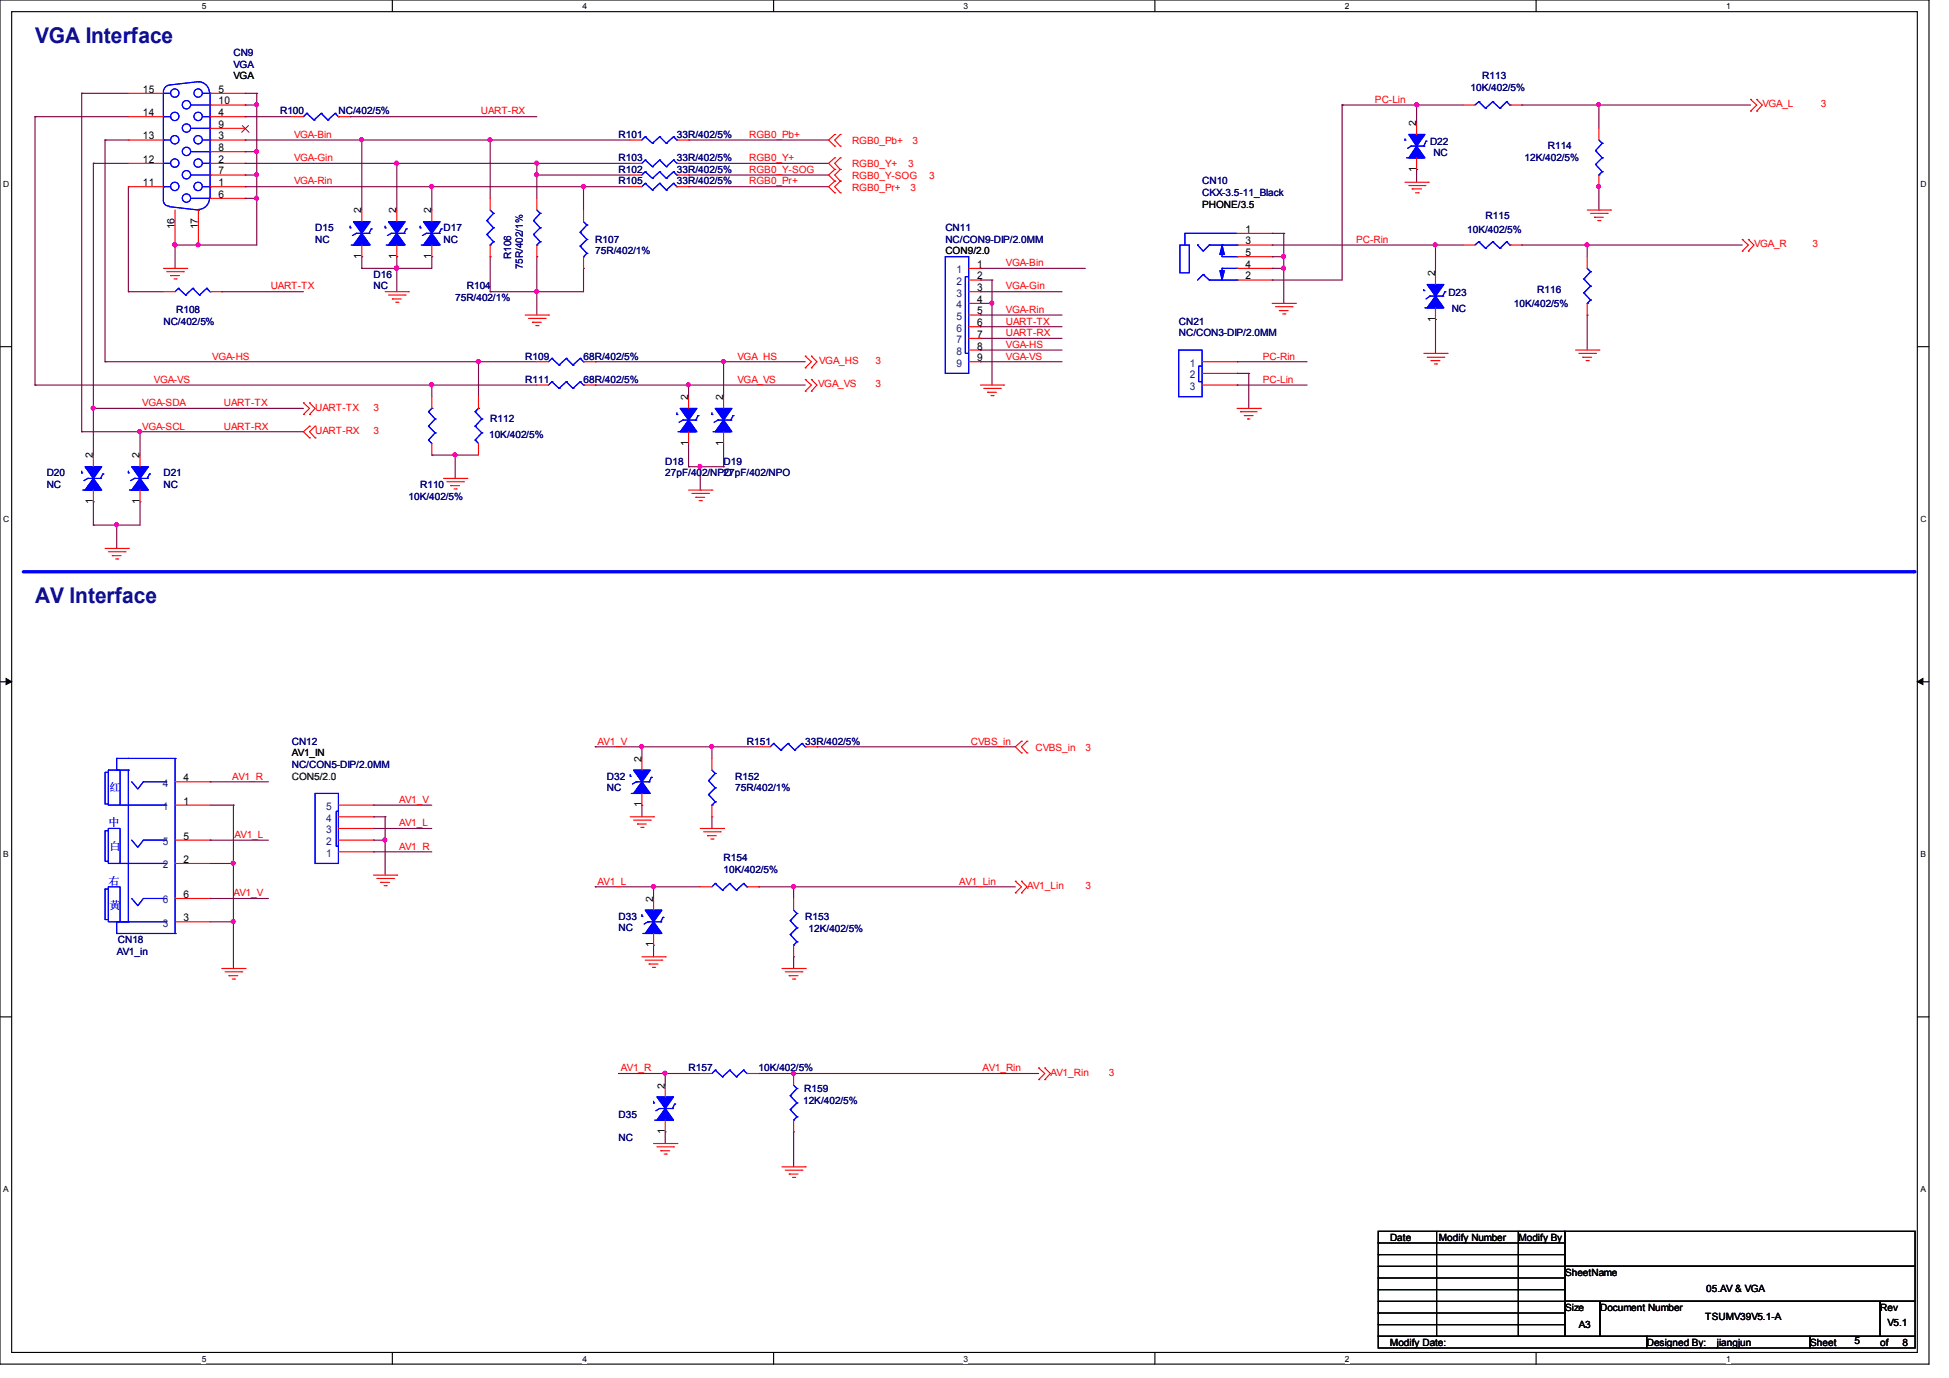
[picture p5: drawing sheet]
<svg xmlns="http://www.w3.org/2000/svg" width="297mm" height="210mm" viewBox="0 0 297 210" stroke-linecap="round" stroke-linejoin="round" font-family="sans-serif">
<path d="M0 0h293.9v207.9h-293.9zM1.8 1.8h290.3v204.3h-290.3z" fill="none" stroke="#000" stroke-width=".17"/>
<g fill="#fff">
<path d="M30.7 .3h.7v1.4h-.7z"/>
<path d="M30.7 206.3h.7v1.5h-.7z"/>
</g>
<path d="M59.8 0v1.8M59.8 206.1v1.8" fill="none" stroke="#000" stroke-width=".17"/>
<g fill="#fff">
<path d="M88.7 .3h.7v1.4h-.7z"/>
<path d="M88.7 206.3h.7v1.5h-.7z"/>
</g>
<path d="M117.9 0v1.8M117.9 206.1v1.8" fill="none" stroke="#000" stroke-width=".17"/>
<g fill="#fff">
<path d="M146.8 .3h.7v1.4h-.7z"/>
<path d="M146.8 206.3h.7v1.5h-.7z"/>
</g>
<path d="M175.9 0v1.8M175.9 206.1v1.8" fill="none" stroke="#000" stroke-width=".17"/>
<g fill="#fff">
<path d="M204.9 .3h.7v1.4h-.7z"/>
<path d="M204.9 206.3h.7v1.5h-.7z"/>
</g>
<path d="M234 0v1.8M234 206.1v1.8" fill="none" stroke="#000" stroke-width=".17"/>
<g fill="#fff">
<path d="M263 .3h.7v1.4h-.7z"/>
<path d="M263 206.3h.7v1.5h-.7z"/>
<path d="M.5 27.3h.9v1.4h-.9z"/>
<path d="M292.6 27.3h.9v1.4h-.9z"/>
<path d="M.5 78.3h.9v1.5h-.9z"/>
<path d="M292.6 78.3h.9v1.5h-.9z"/>
</g>
<path d="M0 52.8h1.8M292.1 52.8h1.8" fill="none" stroke="#000" stroke-width=".17"/>
<g fill="#fff">
<path d="M.5 129.4h.9v1.4h-.9z"/>
<path d="M292.6 129.4h.9v1.4h-.9z"/>
</g>
<path d="M0 103.9h1.8M292.1 103.9h1.8" fill="none" stroke="#000" stroke-width=".17"/>
<path d="M.9 103.4l.9 .5-.9 .4zM292.1 103.9l.8-.5v.9z" fill="#000" stroke="#000" stroke-width=".15"/>
<g fill="#fff">
<path d="M.5 180.4h.8v1.5h-.8z"/>
<path d="M292.6 180.4h.8v1.5h-.8z"/>
</g>
<g fill="none" stroke="#000" stroke-width=".17">
<path d="M0 154.9h1.8M292.1 154.9h1.8M210 187.6h28.4v16h-28.4zM210 189.4h.1M210 191.2h.1M210 193h.1M210 194.7h.1M210 196.5h.1M210 198.3h.1M210 189.4h28.4M210 191.2h28.4M210 193h28.4"/>
<path d="M210 194.7h28.4M210 196.5h28.4M210 198.3h28.4M218.9 187.6v16M231.3 187.6v16M238.4 187.6h53.4v5.4h-53.4zM238.4 193h53.4v5.3h-53.4zM238.4 198.3h5.4v5.3h-5.4zM243.8 198.3h42.6v5.3h-42.6zM286.4 198.3h5.4v5.3h-5.4zM210 203.6h40.9v1.8h-40.9zM210 200.1h.1"/>
<path d="M210 201.8h.1M210 200.1h28.4M210 201.8h28.4M218.9 203.6h.1M231.3 203.6h.1M250.9 203.6h24.9v1.8h-24.9zM275.8 203.6h16v1.8h-16z"/>
</g>
<g fill="none" stroke="#800040" stroke-width=".17">
<path d="M5.3 17.8h.1M5.3 17.8h14.3M5.3 17.8v40.9M12.4 14.2h.1M12.4 14.2h7.2M12.4 14.2v51.6M37.3 17.8h.1M37.3 14.2h.1M37.3 16h.1M37.3 17.8h7.1M37.3 14.2h1.8M37.3 16h1.8"/>
<path d="M39.1 14.2h.1M39.1 16h.1M39.1 14.2v23.1h-12.4M53.3 17.8h.1M53.3 17.8h28.5M204.5 16h.1M204.5 16h18.4M204.5 16v26.7h-10.7M215.8 16h.1M215.8 16v2.7M231.8 16h.1M231.8 16h34.9"/>
<path d="M243.6 16h.1M243.6 16v3.6M14.2 24.9h.1M14.2 24.9h5.4M14.2 24.9v44.4M16 21.3h.1M16 21.3h3.6M16 21.3v33.8M19.6 28.4h.1M19.6 21.3h.1M19.6 28.4v16M26.7 37.3h.1"/>
<path d="M26.7 37.3v3.6M30.2 37.3h.1M37.3 23.1h.1M37.3 26.7h.1M37.3 30.2h.1M37.3 21.3h.1M37.3 24.9h.1M37.3 28.4h.1M37.3 21.3h58.7M37.3 24.9h58.7M37.3 28.4h58.7M37.3 23.1h1.8"/>
<path d="M37.3 26.7h1.8M37.3 30.2h1.8M39.1 30.2h.1M39.1 23.1h.1M39.1 26.7h.1M55.1 21.3h.1M55.1 39.1h.1M55.1 21.3v10.7M55.1 39.1v1.8M60.5 24.9h.1M60.5 39.1h.1M60.5 24.9v7.1"/>
<path d="M60.5 39.1v5.3M65.8 28.4h.1M65.8 39.1h.1M65.8 28.4v3.6M65.8 39.1v1.8h-10.7M74.7 39.1h.1M74.7 21.3h.1M74.7 21.3v8.9M74.7 39.1v5.3M81.8 39.1h.1M81.8 26.7h.1M81.8 24.9h.1"/>
<path d="M81.8 24.9v5.3M81.8 39.1v8.9M81.8 26.7h14.2M88.9 28.4h.1M88.9 28.4v3.6M104.9 28.4h.1M104.9 24.9h.1M104.9 26.7h.1M104.9 21.3h.1M104.9 21.3h21.3M104.9 24.9h21.3M104.9 28.4h21.3"/>
<path d="M104.9 26.7h21.3M193.8 39.1h.1M193.8 35.6h.1M193.8 37.3h.1M193.8 37.3h29.1M193.8 39.1h1.8M193.8 35.6h1.8M195.6 35.6h.1M195.6 39.1h.1M195.6 35.6v10.6M215.8 25.8h.1M215.8 25.8v2"/>
<path d="M218.7 37.3h.1M218.7 37.3v4.3M231.8 37.3h.1M231.8 37.3h33.6M241.8 37.3h.1M241.8 37.3v1.8M243.6 32h.1M243.6 28.4v3.6M5.3 58.7h.1M5.3 58.7h76.5M16 55.1h.1M16 55.1h65.8"/>
<path d="M19.6 44.4h.1M19.6 44.4h5.3M33.8 44.4h.1M33.8 44.4h12.4M55.1 40.9h.1M60.5 40.9h.1M65.8 58.7h.1M65.8 58.7v1.8M72.9 55.1h.1M72.9 55.1v5.4M74.7 44.4h.1M81.8 44.4h.1"/>
<path d="M88.9 40.9h.1M88.9 40.9v3.5h-14.2M90.7 58.7h.1M90.7 55.1h.1M90.7 58.7h32M90.7 55.1h32M104.9 58.7h.1M104.9 58.7v1.8M110.2 55.1h.1M110.2 55.1v5.4M149.4 40.9h.1M149.4 44.4h.1"/>
<path d="M149.4 48h.1M149.4 49.8h.1M149.4 51.6h.1M149.4 53.3h.1M149.4 55.1h.1M149.4 42.7h.1M149.4 46.2h.1M149.4 44.4h12.4M149.4 55.1h12.4M149.4 40.9h16M149.4 42.7h1.7M149.4 48h12.4"/>
<path d="M149.4 49.8h12.4M149.4 51.6h12.4M149.4 53.3h12.4M149.4 46.2h1.7M151.1 46.2h.1M151.1 42.7h.1M151.1 42.7v16M188.5 55.1h.1M188.5 58.7h.1M188.5 56.9h.1M188.5 58.7h10.6M188.5 55.1h10.6"/>
<path d="M188.5 56.9h1.7M190.2 56.9h.1M190.2 56.9v5.3M193.8 42.7h.1M193.8 40.9h.1M193.8 40.9h1.8M195.6 40.9h.1M218.7 48.7h.1M218.7 48.7v5.1M241.8 48h.1M241.8 48v5.3M12.4 65.8h.1"/>
<path d="M12.4 65.8h33.8M14.2 62.2h.1M14.2 76.5h.1M14.2 62.2h32M14.2 76.5v3.5M21.3 65.8h.1M21.3 76.5h.1M21.3 65.8v3.5M21.3 76.5v3.5h-7.1M65.8 69.3h.1M65.8 69.3h7.1M69.3 69.3h.1"/>
<path d="M69.3 69.3v3.6M104.9 71.1h.1M104.9 67.6v3.5M104.9 71.1h5.3M106.7 71.1h.1M106.7 74.7h.1M106.7 71.1v3.6M110.2 71.1h.1M110.2 67.6v3.5M14.2 80h.1M17.8 80h.1M17.8 80v3.6"/>
<path d="M32 119.1h.1M32 119.1h8.9M90.7 113.8h.1M90.7 113.8h24.9M97.8 113.8h.1M97.8 113.8v1.8M108.5 113.8h.1M108.5 113.8v1.8M124.5 113.8h.1M124.5 113.8h30.2M32 136.9h.1M32 128h.1"/>
<path d="M32 128h8.9M32 122.7h3.6M32 136.9h8.9M32 131.6h3.6M35.6 122.7h.1M35.6 131.6h.1M35.6 122.7v24.9M56.9 124.5h.1M56.9 128h.1M56.9 122.7h.1M56.9 126.2h.1M56.9 129.8h.1"/>
<path d="M56.9 124.5h1.8M56.9 128h1.8M56.9 122.7h8.9M56.9 126.2h8.9M56.9 129.8h8.9M58.7 128h.1M58.7 124.5h.1M58.7 124.5v8.8M90.7 135.1h.1M90.7 135.1h16M97.8 122.7h.1M97.8 122.7v1.8"/>
<path d="M99.6 135.1h.1M99.6 135.1v1.8M108.5 124.5h.1M108.5 124.5v1.7M115.6 135.1h.1M115.6 135.1h39.1M120.9 135.1h.1M120.9 135.1v1.8M32 140.5h3.6M35.6 140.5h.1M35.6 147.6h.1M99.6 144h.1"/>
<path d="M99.6 144v1.8M120.9 145.8h.1M120.9 145.8v1.8M94.2 163.6h.1M94.2 163.6h12.5M101.3 163.6h.1M101.3 172.5h.1M101.3 163.6v1.8M101.3 172.5v1.7M115.6 163.6h.1M115.6 163.6h42.6M120.9 172.5h.1"/>
<path d="M120.9 163.6h.1M120.9 172.5v5.3"/>
</g>
<g fill="#f0f" stroke="#f0f" stroke-width=".17">
<circle cx="81.7" cy="44.4" r=".3"/>
<circle cx="74.6" cy="21.3" r=".3"/>
<circle cx="69.3" cy="69.3" r=".3"/>
<circle cx="26.6" cy="37.3" r=".3"/>
<circle cx="30.2" cy="37.3" r=".3"/>
<circle cx="104.9" cy="58.6" r=".3"/>
<circle cx="110.2" cy="55.1" r=".3"/>
<circle cx="39.1" cy="30.2" r=".3"/>
<circle cx="81.7" cy="24.8" r=".3"/>
<circle cx="88.9" cy="28.4" r=".3"/>
<circle cx="39.1" cy="16" r=".3"/>
<circle cx="39.1" cy="23.1" r=".3"/>
<circle cx="39.1" cy="26.6" r=".3"/>
<circle cx="81.7" cy="26.6" r=".3"/>
<circle cx="55.1" cy="21.3" r=".3"/>
<circle cx="60.4" cy="24.8" r=".3"/>
<circle cx="65.7" cy="28.4" r=".3"/>
<circle cx="60.4" cy="40.9" r=".3"/>
<circle cx="72.9" cy="55.1" r=".3"/>
<circle cx="65.7" cy="58.6" r=".3"/>
<circle cx="195.5" cy="40.9" r=".3"/>
<circle cx="195.5" cy="39.1" r=".3"/>
<circle cx="218.7" cy="37.3" r=".3"/>
<circle cx="215.8" cy="16" r=".32"/>
<circle cx="243.5" cy="16" r=".3"/>
<circle cx="241.8" cy="37.3" r=".3"/>
<circle cx="21.3" cy="65.7" r=".3"/>
<circle cx="14.2" cy="62.2" r=".3"/>
<circle cx="99.5" cy="135.1" r=".3"/>
<circle cx="101.3" cy="163.5" r=".3"/>
<circle cx="108.4" cy="113.7" r=".3"/>
<circle cx="97.7" cy="113.7" r=".3"/>
<circle cx="120.9" cy="135.1" r=".3"/>
<circle cx="120.9" cy="163.5" r=".3"/>
<circle cx="17.7" cy="80" r=".3"/>
<circle cx="243.5" cy="28.4" r=".3"/>
<circle cx="151.1" cy="46.2" r=".3"/>
<circle cx="58.6" cy="128" r=".3"/>
<circle cx="106.6" cy="71.1" r=".3"/>
<circle cx="35.5" cy="131.5" r=".3"/>
<circle cx="35.5" cy="140.4" r=".3"/>
</g>
<g fill="none" stroke="#f00" stroke-width=".17">
<path d="M266.7 16.9h.1M266.7 15.2h.1M266.7 15.2l.9 .8-.9 .9M267.6 16.9h.1M267.6 15.2h.1M267.6 15.2l.9 .8-.9 .9M127.2 20.5h.1M127.2 22.3h.1M127.2 25.8h.1M127.2 27.6h.1M127.2 24h.1M127.2 29.4h.1"/>
<path d="M127.2 20.5l-1 .8 1 1M127.2 25.8l-1 .9 1 .9M127.2 24l-1 .9 1 .9M127.2 27.6l-1 .8 1 1M128 22.3h.1M128 20.5h.1M128 27.6h.1M128 25.8h.1M128 24h.1M128 29.4h.1M128 20.5l-.8 .8 .8 1M128 25.8l-.8 .9 .8 .9"/>
<path d="M128 24l-.8 .9 .8 .9M128 27.6l-.8 .8 .8 1M214 27.8h3.6M214.6 28.3h2.5M215.1 28.8h.1M215.1 28.8h1.5M215.6 29.4h.5M216.1 29.4h.1M217.1 28.3h.1M217.6 27.8h.1M241.8 32h3.6M242.3 32.5h2.6"/>
<path d="M242.9 33.1h.1M242.9 33.1h1.4M243.4 33.6h.4M243.8 33.6h.1M244.9 32.5h.1M245.4 32h.1M265.4 38.3h.1M265.4 36.5h.1M265.4 36.5l1 .8-1 1M266.4 38.3h.1M266.4 36.5h.1M266.4 36.5l.8 .8-.8 1"/>
<path d="M24.9 40.9h3.5M25.4 41.4h2.5M26 42h.1M26 42h1.3M26.5 42.5h.3M26.8 42.5h.1M27.9 41.4h.1M28.4 40.9h.1M58.7 44.4h3.5M59.2 45h2.5M59.8 45.6h.1M59.8 45.6h1.3"/>
<path d="M60.3 46.1h.3M60.6 46.1h.1M61.7 45h.1M62.2 44.4h.1M80 48h3.6M80.5 48.5h2.6M81.1 49.1h.1M81.1 49.1h1.4M81.6 49.6h.4M82 49.6h.1M83.1 48.5h.1M83.6 48h.1"/>
<path d="M122.7 56h.1M122.7 54.3h.1M122.7 59.6h.1M122.7 57.8h.1M122.7 54.3l.9 .8-.9 .9M122.7 57.8l.9 .9-.9 .9M123.6 56h.1M123.6 54.3h.1M123.6 59.6h.1M123.6 57.8h.1M123.6 54.3l.9 .8-.9 .9M123.6 57.8l.9 .9-.9 .9"/>
<path d="M149.4 58.7h3.5M149.9 59.2h2.5M150.5 59.8h.1M150.5 59.8h1.3M152.4 59.2h.1M152.9 58.7h.1M193.8 46.2h3.6M194.3 46.7h2.5M194.9 47.3h.1M194.9 47.3h1.4M195.4 47.8h.3M195.7 47.8h.1"/>
<path d="M196.8 46.7h.1M197.4 46.2h.1M216.9 53.8h3.6M217.4 54.4h2.6M218 54.9h.1M218 54.9h1.4M218.5 55.5h.4M218.9 55.5h.1M220 54.4h.1M220.5 53.8h.1M240 53.3h3.6M240.5 53.8h2.6"/>
<path d="M241.1 54.4h.1M241.1 54.4h1.4M241.6 54.9h.4M242 54.9h.1M243.1 53.8h.1M243.6 53.3h.1M46.2 61.4h.1M46.2 63.2h.1M46.2 61.4l1 .8-1 1M47.2 61.4h.1M47.2 63.2h.1M47.2 66.7h.1"/>
<path d="M47.2 64.9h.1M47.2 61.4l.8 .8-.8 1M47.2 64.9l-1 .9 1 .9M48 64.9h.1M48 66.7h.1M48 64.9l-.8 .9 .8 .9M67.6 72.9h3.5M68.1 73.4h2.5M68.7 74h.1M68.7 74h1.3M69.2 74.5h.3M69.5 74.5h.1"/>
<path d="M70.6 73.4h.1M71.1 72.9h.1M104.9 74.7h3.6M105.4 75.2h2.5M106 75.8h.1M106 75.8h1.4M106.5 76.3h.3M106.8 76.3h.1M107.9 75.2h.1M108.5 74.7h.1M151 60.3h.3M151.3 60.3h.1"/>
<path d="M188.5 62.2h3.5M189 62.7h.1M189 62.7h2.5M189.6 63.3h.1M189.6 63.3h1.3M190.1 63.8h.1M190.1 63.8h.3M192 62.2h.1M16 83.6h3.6M16.5 84.1h2.5M17.1 84.7h.1M17.1 84.7h1.4"/>
<path d="M17.6 85.2h.3M17.9 85.2h.1M19 84.1h.1M19.6 83.6h.1M155.6 112.9h.1M155.6 114.7h.1M155.6 112.9l-.9 .9 .9 .9M156.5 114.7h.1M156.5 112.9h.1M156.5 112.9l-.9 .9 .9 .9M56.9 133.3h3.6M57.4 133.9h2.5"/>
<path d="M58 134.5h.1M58 134.5h1.4M58.5 135h.3M58.8 135h.1M59.9 133.9h.1M60.5 133.3h.1M96 124.5h3.6M96.5 125h2.6M97.1 125.6h.1M97.1 125.6h1.4M97.6 126.1h.4M98 126.1h.1"/>
<path d="M99.1 125h.1M99.6 124.5h.1M106.7 126.2h3.5M107.2 126.7h2.5M107.8 127.3h.1M107.8 127.3h1.3M108.3 127.8h.3M108.6 127.8h.1M109.7 126.7h.1M110.2 126.2h.1M154.7 136.1h.1M154.7 134.3h.1"/>
<path d="M154.7 134.3l.9 .8-.9 1M155.6 136.1h.1M155.6 134.3h.1M155.6 134.3l.9 .8-.9 1M33.8 147.6h3.5M34.3 148.1h2.5M34.9 148.7h.1M34.9 148.7h1.3M35.4 149.2h.3M35.7 149.2h.1M36.8 148.1h.1M37.3 147.6h.1"/>
<path d="M97.8 145.8h3.5M98.3 146.3h2.5M98.9 146.9h.1M98.9 146.9h1.3M99.4 147.4h.3M99.7 147.4h.1M100.8 146.3h.1M101.3 145.8h.1M119.1 147.6h3.6M119.6 148.1h2.6M120.2 148.7h.1M120.2 148.7h1.4"/>
<path d="M120.7 149.2h.4M121.1 149.2h.1M122.2 148.1h.1M122.7 147.6h.1M99.6 174.2h3.5M100.1 174.8h2.5M100.7 175.3h.1M100.7 175.3h1.3M101.2 175.9h.3M101.5 175.9h.1M102.6 174.8h.1M103.1 174.2h.1"/>
<path d="M119.1 177.8h3.6M119.6 178.3h2.6M120.2 178.9h.1M120.2 178.9h1.4M120.7 179.4h.4M121.1 179.4h.1M122.2 178.3h.1M122.7 177.8h.1M158.2 164.5h.1M158.2 162.7h.1M158.2 162.7l1 .9-1 .9M159.2 164.5h.1"/>
<path d="M159.2 162.7h.1M159.2 162.7l.8 .9-.8 .9"/>
</g>
<path d="M3.6 87.1h288" fill="none" stroke="#00f" stroke-width=".51"/>
<circle cx="291.6" cy="87.1" r=".25" fill="#00f"/>
<g fill="#00f" stroke="#00f" stroke-width=".17">
<path d="M99.6 140.5l1.2 1.7h-2.5z" fill-rule="evenodd"/>
<path d="M98.3 138.7h2.5l-1.2 1.8z" fill-rule="evenodd"/>
<path d="M99.6 140.5l1.2 1.7h-2.5z" fill-rule="evenodd"/>
<path d="M98.3 138.7h2.5l-1.2 1.8z" fill-rule="evenodd"/>
<path d="M101.3 168.9l1.3 1.8h-2.5z" fill-rule="evenodd"/>
<path d="M100.1 167.1h2.5l-1.3 1.8z" fill-rule="evenodd"/>
<path d="M101.3 168.9l1.3 1.8h-2.5z" fill-rule="evenodd"/>
<path d="M100.1 167.1h2.5l-1.3 1.8z" fill-rule="evenodd"/>
<path d="M14.2 72.9l1.3 1.8h-2.5z" fill-rule="evenodd"/>
<path d="M13 71.1h2.5l-1.3 1.8z" fill-rule="evenodd"/>
<path d="M14.2 72.9l1.3 1.8h-2.5z" fill-rule="evenodd"/>
<path d="M13 71.1h2.5l-1.3 1.8z" fill-rule="evenodd"/>
<path d="M21.3 72.9l1.3 1.8h-2.5z" fill-rule="evenodd"/>
<path d="M20.1 71.1h2.5l-1.3 1.8z" fill-rule="evenodd"/>
<path d="M21.3 72.9l1.3 1.8h-2.5z" fill-rule="evenodd"/>
<path d="M20.1 71.1h2.5l-1.3 1.8z" fill-rule="evenodd"/>
<path d="M215.8 22.3l1.3 1.7h-2.5z" fill-rule="evenodd"/>
<path d="M214.6 20.5h2.5l-1.3 1.8z" fill-rule="evenodd"/>
<path d="M215.8 22.3l1.3 1.7h-2.5z" fill-rule="evenodd"/>
<path d="M214.6 20.5h2.5l-1.3 1.8z" fill-rule="evenodd"/>
<path d="M55.1 35.6l1.3 1.7h-2.6z" fill-rule="evenodd"/>
<path d="M53.8 33.8h2.6l-1.3 1.8z" fill-rule="evenodd"/>
<path d="M55.1 35.6l1.3 1.7h-2.6z" fill-rule="evenodd"/>
<path d="M53.8 33.8h2.6l-1.3 1.8z" fill-rule="evenodd"/>
<path d="M110.2 64l1.3 1.8h-2.5z" fill-rule="evenodd"/>
<path d="M109 62.2h2.5l-1.3 1.8z" fill-rule="evenodd"/>
<path d="M110.2 64l1.3 1.8h-2.5z" fill-rule="evenodd"/>
<path d="M109 62.2h2.5l-1.3 1.8z" fill-rule="evenodd"/>
<path d="M65.8 35.6l1.3 1.7h-2.6z" fill-rule="evenodd"/>
<path d="M64.5 33.8h2.6l-1.3 1.8z" fill-rule="evenodd"/>
<path d="M65.8 35.6l1.3 1.7h-2.6z" fill-rule="evenodd"/>
<path d="M64.5 33.8h2.6l-1.3 1.8z" fill-rule="evenodd"/>
<path d="M104.9 64l1.3 1.8h-2.6z" fill-rule="evenodd"/>
<path d="M103.6 62.2h2.6l-1.3 1.8z" fill-rule="evenodd"/>
<path d="M104.9 64l1.3 1.8h-2.6z" fill-rule="evenodd"/>
<path d="M103.6 62.2h2.6l-1.3 1.8z" fill-rule="evenodd"/>
<path d="M97.8 119.1l1.3 1.8h-2.6z" fill-rule="evenodd"/>
<path d="M96.5 117.3h2.6l-1.3 1.8z" fill-rule="evenodd"/>
<path d="M97.8 119.1l1.3 1.8h-2.6z" fill-rule="evenodd"/>
<path d="M96.5 117.3h2.6l-1.3 1.8z" fill-rule="evenodd"/>
<path d="M218.7 45.1l1.3 1.8h-2.6z" fill-rule="evenodd"/>
<path d="M217.4 43.3h2.6l-1.3 1.8z" fill-rule="evenodd"/>
<path d="M218.7 45.1l1.3 1.8h-2.6z" fill-rule="evenodd"/>
<path d="M217.4 43.3h2.6l-1.3 1.8z" fill-rule="evenodd"/>
<path d="M60.5 35.6l1.2 1.7h-2.5z" fill-rule="evenodd"/>
<path d="M59.2 33.8h2.5l-1.2 1.8z" fill-rule="evenodd"/>
<path d="M60.5 35.6l1.2 1.7h-2.5z" fill-rule="evenodd"/>
<path d="M59.2 33.8h2.5l-1.2 1.8z" fill-rule="evenodd"/>
<path d="M185.8 41.2h.7l-.3 1.5z" fill-rule="evenodd"/>
<path d="M186.2 37.3l.3 1.5h-.7z" fill-rule="evenodd"/>
<path d="M185.8 41.2h.7l-.3 1.5z" fill-rule="evenodd"/>
<path d="M186.2 37.3l.3 1.5h-.7z" fill-rule="evenodd"/>
</g>
<g fill="none" stroke="#00f" stroke-width=".17">
<path d="M24.9 14.2h.1M24.9 17.8h.1M24.9 14.1v16.5M24.9 17.8h1.1M24.9 14.2h1.1M25.8 13a1.05 1.05 0 0 0-.9 1M29.1 19.6h2.9M29.1 16h2.9M30.2 12.4a1.74 1.74 0 0 1 1.7 1.8M30.2 12.4h.1M30.2 12.4l-4.4 .6M30.9 17.8h1.1"/>
<path d="M30.9 14.2h1.1M32 14.2h.1M32 17.8h.1M32 19.6h.1M32 16h.1M32 14.2v16M46.7 17.3h.1M46.7 17.3l-.5 .5M46.7 17.3l1.1 1M47.8 18.3h.1M48.9 17.3h.1M48.9 17.3l-1.1 1"/>
<path d="M48.9 17.3l1.1 1M50 18.3h.1M51.1 17.3h.1M51.1 17.3l-1.1 1M51.1 17.3l.5 .5M51.6 17.8h.1M225.3 15.5h.1M225.3 15.5l-.6 .5M225.3 15.5l1 1M226.3 16.5h.1M227.4 15.5h.1M227.4 15.5l-1.1 1"/>
<path d="M227.4 15.5l1.1 1M228.5 16.5h.1M229.5 15.5h.1M229.5 15.5l-1 1M229.5 15.5l.5 .5M230 16h.1M24.9 28.4h.1M24.9 21.3h.1M24.9 24.9h.1M24.9 30.5a.85 .85 0 0 0 .9 .9M24.9 21.3h1.1M24.9 24.9h1.1"/>
<path d="M24.9 28.4h1.1M25.8 31.5l4.4 .5M29.1 26.7h2.9M29.1 23.1h2.9M29.1 30.2h2.9M30.2 32h.1M30.9 21.3h1.1M30.9 24.9h1.1M30.9 28.4h1.1M31.9 30.2a1.74 1.74 0 0 1-1.7 1.7M32 21.3h.1M32 24.9h.1"/>
<path d="M32 28.4h.1M32 26.7h.1M32 23.1h.1M32 30.2h.1M53.3 34.7h.1M53.3 34.5v.2M53.5 37.3h2.5M54.3 35.6h.1M54.3 35.6h1.9M54.3 35.6l-.6 .3M55.1 35.1h.1M55.1 35.1v.5"/>
<path d="M56 37.3h.1M56.2 35.6h.1M56.6 34.9h.1M56.6 34.9l-.4 .7M58.7 34.7h.1M58.7 34.5v.2M58.8 37.3h2.6M59.6 35.6h.1M59.6 35.6h2M59.6 35.6l-.6 .3M60.5 35.1h.1M60.5 35.1v.5"/>
<path d="M61.4 37.3h.1M61.6 35.6h.1M61.9 34.9h.1M61.9 34.9l-.3 .7M64 34.7h.1M64 34.5v.2M64.2 37.3h2.5M64.9 35.6h.1M64.9 35.6h2M64.9 35.6l-.6 .3M65.8 35.1h.1M65.8 35.1v.5"/>
<path d="M66.7 37.3h.1M66.9 35.6h.1M67.2 34.9h.1M67.2 34.9l-.3 .7M74.2 33.6h.1M74.2 35.7h.1M74.2 33.6l1 1.1M74.2 35.7l1 1.1M74.7 37.3h.1M74.7 32l.5 .5M75.2 32.5h.1M75.2 34.7h.1"/>
<path d="M75.2 36.8h.1M75.2 32.5l-1 1.1M75.2 34.7l-1 1M75.2 36.8l-.5 .5M81.3 33.6h.1M81.3 35.7h.1M81.3 33.6l1 1.1M81.3 35.7l1 1.1M81.8 37.3h.1M81.8 32l.5 .5M82.3 32.5h.1M82.3 34.7h.1"/>
<path d="M82.3 36.8h.1M82.3 32.5l-1 1.1M82.3 34.7l-1 1M82.3 36.8l-.5 .5M88.4 35.4h.1M88.4 37.5h.1M88.4 35.4l1 1.1M88.4 37.5l1 1.1M88.9 39.1h.1M88.9 33.8l.5 .5M89.4 34.3h.1M89.4 36.5h.1"/>
<path d="M89.4 38.6h.1M89.4 34.3l-1 1.1M89.4 36.5l-1 1M89.4 38.6l-.5 .5M98.3 27.9h.1M98.3 24.4h.1M98.3 20.8h.1M98.3 26.2h.1M98.3 27.9l-.5 .5M98.3 27.9l1.1 1.1M98.3 24.4l-.5 .5M98.3 24.4l1.1 1"/>
<path d="M98.3 20.8l-.5 .5M98.3 20.8l1.1 1M98.3 26.2l-.5 .5M98.3 26.2l1.1 1M99.4 29h.1M99.4 25.4h.1M99.4 21.8h.1M99.4 27.2h.1M100.5 27.9h.1M100.5 24.4h.1M100.5 20.8h.1M100.5 26.2h.1"/>
<path d="M100.5 27.9l-1.1 1.1M100.5 27.9l1 1.1M100.5 24.4l-1.1 1M100.5 24.4l1 1M100.5 20.8l-1.1 1M100.5 20.8l1 1M100.5 26.2l-1.1 1M100.5 26.2l1 1M101.5 29h.1M101.5 25.4h.1M101.5 21.8h.1M101.5 27.2h.1"/>
<path d="M102.6 27.9h.1M102.6 24.4h.1M102.6 20.8h.1M102.6 26.2h.1M102.6 27.9l-1.1 1.1M102.6 27.9l.5 .5M102.6 24.4l-1.1 1M102.6 24.4l.5 .5M102.6 20.8l-1.1 1M102.6 20.8l.5 .5M102.6 26.2l-1.1 1M102.6 26.2l.5 .5"/>
<path d="M103.1 28.4h.1M103.1 24.9h.1M103.1 21.3h.1M103.1 26.7h.1M144 39.1h3.6v17.8h-3.6zM179.7 37.3h1.5v4.3h-1.5zM182.5 37.3h.1M182.5 37.3l.8 1 .9-1M184.2 37.3h.1M184.2 37.3h4.3M186.2 37.3h.1M186.2 37.3v1.8h2.3"/>
<path d="M188.5 35.6h-8v1.7M188.5 37.3h.1M188.5 39.1h.1M214 21.3h.1M214 21.2v.1M214.3 24h2.4M215 22.3h.1M215 22.3h1.9M215 22.3l-.5 .3M215.8 21.7h.1M215.8 21.7v.6M216.7 24h.1"/>
<path d="M216.9 22.3h.1M217.3 21.5h.1M217.3 21.5l-.4 .8M225.3 36.8h.1M225.3 36.8l-.6 .5M225.3 36.8l1 1M226.3 37.8h.1M227.4 36.8h.1M227.4 36.8l-1.1 1M227.4 36.8l1.1 1M228.5 37.8h.1M229.5 36.8h.1"/>
<path d="M229.5 36.8l-1 1M229.5 36.8l.5 .5M230 37.3h.1M243.1 22.9h.1M243.1 25.1h.1M243.1 22.9l1 1.1M243.1 25.1l1 1.1M243.6 26.7h.1M243.6 21.3l.5 .5M244.1 21.8h.1M244.1 24h.1M244.1 26.2h.1"/>
<path d="M244.1 21.8l-1 1.1M244.1 24l-1 1.1M244.1 26.2l-.5 .5M27.2 43.9h.1M27.2 43.9l-.5 .5M27.2 43.9l1.1 1.1M28.3 45h.1M29.4 43.9h.1M29.4 43.9l-1.1 1.1M29.4 43.9l1 1.1M30.4 45h.1M31.5 43.9h.1"/>
<path d="M31.5 43.9l-1.1 1.1M31.5 43.9l.5 .5M32 44.4h.1M84.1 58.2h.1M84.1 54.6h.1M84.1 58.2l-.5 .5M84.1 58.2l1.1 1M84.1 54.6l-.5 .5M84.1 54.6l1.1 1M85.2 59.2h.1M85.2 55.6h.1M86.3 58.2h.1"/>
<path d="M86.3 54.6h.1M86.3 58.2l-1.1 1M86.3 58.2l1 1M86.3 54.6l-1.1 1M86.3 54.6l1 1M87.3 59.2h.1M87.3 55.6h.1M88.4 58.2h.1M88.4 54.6h.1M88.4 58.2l-1.1 1M88.4 58.2l.5 .5M88.4 54.6l-1.1 1"/>
<path d="M88.4 54.6l.5 .5M88.9 58.7h.1M88.9 55.1h.1M147.6 42.2h-.5v11.6h.5M179.6 53.3h3.5v7.2h-3.5zM183.1 55.8h-.5v2.4h.5M183.3 41.8h.1M183.3 41.8l.9 .9M183.3 41.8l-.8 .9M184.2 42.7h.1M184.2 42.7h4.3M186.2 40.9h.1"/>
<path d="M186.2 40.9h2.3M186.2 40.9v1.8M188.5 40.9h.1M188.5 42.7h.1M216.9 44.3h.1M216.9 44.1v.2M217.1 46.9h2.5M217.8 45.1h.1M217.8 45.1h2M217.8 45.1l-.5 .5M218.7 44.6h.1M218.7 44.6v.5"/>
<path d="M219.6 46.9h.1M219.8 45.1h.1M220.1 44.4h.1M220.1 44.4l-.3 .7M241.3 42.5h.1M241.3 44.6h.1M241.3 42.5l1 1.1M241.3 44.6l1 1.1M241.8 46.2h.1M241.8 40.9l.5 .5M242.3 41.4h.1M242.3 43.6h.1"/>
<path d="M242.3 45.7h.1M242.3 41.4l-1 1.1M242.3 43.6l-1 1M242.3 45.7l-.5 .5M12.4 72.1h.1M12.4 71.8v.3M12.6 74.7h2.6M13.4 72.9h.1M13.4 72.9h1.9M13.4 72.9l-.6 .3M14.2 72.4h.1M14.2 72.4v.5"/>
<path d="M15.2 74.7h.1M15.3 72.9h.1M15.7 72.2h.1M15.7 72.2l-.4 .7M19.6 72.1h.1M19.6 71.8v.3M19.7 74.7h2.6M20.5 72.9h.1M20.5 72.9h1.9M20.5 72.9l-.6 .3M21.3 72.4h.1M21.3 72.4v.5"/>
<path d="M22.3 74.7h.1M22.4 72.9h.1M22.8 72.2h.1M22.8 72.2l-.4 .7M65.3 67.1h.1M65.3 64.9h.1M65.3 62.7h.1M65.3 67.1l.5 .5M65.3 64.9l1 1.1M65.3 62.7l1 1.1M65.8 62.2h.1M65.8 62.2l-.5 .5"/>
<path d="M66.3 66h.1M66.3 63.8h.1M66.3 66l-1 1.1M66.3 63.8l-1 1.1M72.4 67.1h.1M72.4 64.9h.1M72.4 62.7h.1M72.4 67.1l.5 .5M72.4 64.9l1 1.1M72.4 62.7l1 1.1M72.9 62.2h.1M72.9 62.2l-.5 .5"/>
<path d="M73.4 66h.1M73.4 63.8h.1M73.4 66l-1 1.1M73.4 63.8l-1 1.1M103.1 63.2h.1M103.1 62.9v.3M103.3 65.8h2.5M104.1 64h.1M104.1 64h1.9M104.1 64l-.6 .3M104.9 63.5h.1M104.9 63.5v.5"/>
<path d="M105.8 65.8h.1M106 64h.1M106.3 63.3h.1M106.3 63.3l-.3 .7M108.5 63.2h.1M108.5 62.9v.3M108.6 65.8h2.6M109.4 64h.1M109.4 64h1.9M109.4 64l-.6 .3M110.2 63.5h.1M110.2 63.5v.5"/>
<path d="M111.2 65.8h.1M111.3 64h.1M111.7 63.3h.1M111.7 63.3l-.4 .7M16.5 117.3h1.8v5.4h-1.8zM16.5 117.7h-.5v4.8h.5M17.8 115.6h.1M17.8 117.3h.1M17.8 115.6h8.9M17.8 115.6v1.7M17.8 117.3h1.8M19.6 117.3h.1"/>
<path d="M19.6 115.6h.1M19.6 117.3v23.2M20.1 119.1l.9 1.1 .8-1.1h3.6M26.7 115.6h.1M26.7 115.6v26.6M96 118.3h.1M96 118v.3M96.9 119.1h.1M96.9 119.1h2M96.9 119.1l-.5 .4M97.8 118.6h.1M97.8 118.6v.5"/>
<path d="M98.9 119.1h.1M99.2 118.4h.1M99.2 118.4l-.3 .7M107.9 119h.1M107.9 119l1.1 1.1M108.5 117.3l.5 .6M109 117.9h.1M109 117.9l-1.1 1.1M117.9 113.3h.1M117.9 113.3l-.6 .5M117.9 113.3l1.1 1M119 114.3h.1"/>
<path d="M120.1 113.3h.1M120.1 113.3l-1.1 1M120.1 113.3l1 1M121.1 114.3h.1M122.2 113.3h.1M122.2 113.3l-1.1 1M122.2 113.3l.5 .5M122.7 113.8h.1M16.5 126.2h1.8v5.4h-1.8zM16.5 135.1h1.8v5.4h-1.8zM16.5 126.6h-.5v4.6h.5M16.5 135.5h-.5v4.6h.5"/>
<path d="M18.3 122.7h7.1M18.3 131.6h7.1M20.1 128l.9 1.1 .8-1.1h3.6M20.1 136.9l.9 1.1 .8-1.1h3.6M48 120.9h3.6v10.7h-3.6zM51.6 123.6h-.4v5.3h.4M96.2 120.9h2.5M97.8 139.6h.1M97.8 139.4v.2M98.7 120.9h.1M99.6 140h.1M99.6 140v.5"/>
<path d="M101 139.8h.1M101 139.8l-.3 .7M107.9 121.1h.1M107.9 121.1l1.1 1.1M108.5 122.7h.1M109 120.1h.1M109 122.2h.1M109 134.6h.1M109 122.2l-.5 .5M109 120.1l-1.1 1M109 134.6l-.5 .5M109 134.6l1.1 1"/>
<path d="M110.1 135.6h.1M111.2 134.6h.1M111.2 134.6l-1.1 1M111.2 134.6l1 1M112.2 135.6h.1M113.3 134.6h.1M113.3 134.6l-1.1 1M113.3 134.6l.5 .5M113.8 135.1h.1M120.9 138.7l.5 .5M121.4 139.2h.1M121.4 139.2l-1 1.1"/>
<path d="M17.8 140.5h.1M17.8 142.2h.1M17.8 142.2h8.9M17.8 140.5h7.6M17.8 140.5v1.7M19.6 140.5h.1M26.7 142.2h.1M98 142.2h2.5M98.7 140.5h.1M98.7 140.5h2M98.7 140.5l-.6 .3M100.5 142.2h.1"/>
<path d="M100.7 140.5h.1M120.4 140.3h.1M120.4 142.4h.1M120.4 140.3l1 1.1M120.4 142.4l1 1.1M120.9 144h.1M121.4 141.4h.1M121.4 143.5h.1M121.4 141.4l-1 1M121.4 143.5l-.5 .5M99.6 168.1h.1M99.6 167.8v.3"/>
<path d="M99.7 170.7h2.6M100.5 168.9h.1M100.5 168.9h1.9M100.5 168.9l-.6 .3M101.3 168.4h.1M101.3 168.4v.5M102.3 170.7h.1M102.4 168.9h.1M102.8 168.2h.1M102.8 168.2l-.4 .7M109 163.1h.1M109 163.1l-.5 .5"/>
<path d="M109 163.1l1.1 1M110.1 164.1h.1M111.2 163.1h.1M111.2 163.1l-1.1 1M111.2 163.1l1 1M112.2 164.1h.1M113.3 163.1h.1M113.3 163.1l-1.1 1M113.3 163.1l.5 .5M113.8 163.6h.1M120.4 167h.1M120.4 169.1h.1"/>
<path d="M120.4 167l1 1.1M120.4 169.1l1 1.1M120.9 170.7h.1M120.9 165.4l.5 .5M121.4 165.9h.1M121.4 168.1h.1M121.4 170.2h.1M121.4 165.9l-1 1.1M121.4 168.1l-1 1M121.4 170.2l-.5 .5"/>
<circle cx="26.6" cy="14.2" r=".64"/>
<circle cx="26.6" cy="17.7" r=".64"/>
<circle cx="28.4" cy="16" r=".64"/>
<circle cx="28.4" cy="19.5" r=".64"/>
<circle cx="30.2" cy="17.7" r=".64"/>
<circle cx="30.2" cy="14.2" r=".64"/>
<circle cx="26.6" cy="21.3" r=".64"/>
<circle cx="26.6" cy="28.4" r=".64"/>
<circle cx="26.6" cy="24.8" r=".64"/>
<circle cx="28.4" cy="30.2" r=".64"/>
<circle cx="28.4" cy="23.1" r=".64"/>
<circle cx="28.4" cy="26.6" r=".64"/>
<circle cx="30.2" cy="28.4" r=".64"/>
<circle cx="30.2" cy="24.8" r=".64"/>
<circle cx="30.2" cy="21.3" r=".64"/>
</g>
<g fill="none" stroke="#f00" stroke-width=".17">
<path d="M19.6 17.8h5.3M19.6 14.2h5.3M32 17.8h5.3M32 16h5.3M32 14.2h5.3M32 19.6h5.3M44.4 17.8h1.8M51.6 17.8h1.7M215.8 18.7v1.8M222.9 16h1.8M230 16h1.8M243.6 19.6v1.7"/>
<path d="M19.6 28.4h5.3M19.6 24.9h5.3M19.6 21.3h5.3M26.7 32v5.3M30.2 32v5.3M32 28.4h5.3M32 24.9h5.3M32 21.3h5.3M32 23.1h5.3M32 26.7h5.3M32 30.2h5.3M55.1 32v1.8"/>
<path d="M55.1 37.3v1.8M60.5 32v1.8M60.5 37.3v1.8M65.8 32v1.8M65.8 37.3v1.8M74.7 30.2v1.8M74.7 37.3v1.8M81.8 30.2v1.8M81.8 37.3v1.8M88.9 32v1.8M88.9 39.1v1.8M96 28.4h1.8"/>
<path d="M96 24.9h1.8M96 21.3h1.8M96 26.7h1.8M103.1 28.4h1.8M103.1 24.9h1.8M103.1 21.3h1.8M103.1 26.7h1.8M188.5 37.3h5.3M188.5 35.6h5.3M188.5 39.1h5.3M215.8 24v1.8M222.9 37.3h1.8"/>
<path d="M230 37.3h1.8M241.8 39.1v1.8M243.6 26.7v1.7M24.9 44.4h1.8M32 44.4h1.8M81.8 58.7h1.8M81.8 55.1h1.8M88.9 58.7h1.8M88.9 55.1h1.8M147.6 55.1h1.8M147.6 44.4h1.8M147.6 40.9h1.8"/>
<path d="M147.6 42.7h1.8M147.6 46.2h1.8M147.6 48h1.8M147.6 49.8h1.8M147.6 51.6h1.8M147.6 53.3h1.8M183.1 58.7h5.4M183.1 55.1h5.4M183.1 56.9h5.4M188.5 40.9h5.3M188.5 42.7h5.3M218.7 41.6v1.7"/>
<path d="M218.7 46.9v1.8M241.8 46.2v1.8M14.2 69.3v1.8M14.2 74.7v1.8M21.3 69.3v1.8M21.3 74.7v1.8M65.8 60.5v1.7M65.8 67.6v1.7M72.9 60.5v1.7M72.9 67.6v1.7M104.9 60.5v1.7M104.9 65.8v1.8"/>
<path d="M110.2 60.5v1.7M110.2 65.8v1.8M26.7 119.1h5.3M97.8 115.6v1.7M108.5 115.6v1.7M115.6 113.8h1.7M122.7 113.8h1.8M26.7 122.7h5.3M26.7 131.6h5.3M26.7 128h5.3M26.7 136.9h5.3M51.6 122.7h5.3"/>
<path d="M51.6 128h5.3M51.6 129.8h5.3M51.6 126.2h5.3M51.6 124.5h5.3M97.8 120.9v1.8M99.6 136.9v1.8M106.7 135.1h1.8M108.5 122.7v1.8M113.8 135.1h1.8M120.9 136.9v1.8M26.7 140.5h5.3M99.6 142.2v1.8"/>
<path d="M120.9 144v1.8M101.3 165.4v1.7M101.3 170.7v1.8M106.7 163.6h1.8M113.8 163.6h1.8M120.9 163.6v1.8M120.9 170.7v1.8"/>
</g>
<path d="M36.9 19.1l1.1 1.1M37.9 19.1l-1.1 1.1" fill="none" stroke="#804000" stroke-width=".15"/>
<g fill="#f0f" stroke="#f0f" stroke-width=".17">
<circle cx="81.7" cy="44.4" r=".3"/>
<circle cx="74.6" cy="21.3" r=".3"/>
<circle cx="69.3" cy="69.3" r=".3"/>
<circle cx="26.6" cy="37.3" r=".3"/>
<circle cx="30.2" cy="37.3" r=".3"/>
<circle cx="104.9" cy="58.6" r=".3"/>
<circle cx="110.2" cy="55.1" r=".3"/>
<circle cx="39.1" cy="30.2" r=".3"/>
<circle cx="81.7" cy="24.8" r=".3"/>
<circle cx="88.9" cy="28.4" r=".3"/>
<circle cx="39.1" cy="16" r=".3"/>
<circle cx="39.1" cy="23.1" r=".3"/>
<circle cx="39.1" cy="26.6" r=".3"/>
<circle cx="81.7" cy="26.6" r=".3"/>
<circle cx="55.1" cy="21.3" r=".3"/>
<circle cx="60.4" cy="24.8" r=".3"/>
<circle cx="65.7" cy="28.4" r=".3"/>
<circle cx="60.4" cy="40.9" r=".3"/>
<circle cx="72.9" cy="55.1" r=".3"/>
<circle cx="65.7" cy="58.6" r=".3"/>
<circle cx="195.5" cy="40.9" r=".3"/>
<circle cx="195.5" cy="39.1" r=".3"/>
<circle cx="218.7" cy="37.3" r=".3"/>
<circle cx="215.8" cy="16" r=".32"/>
<circle cx="243.5" cy="16" r=".3"/>
<circle cx="241.8" cy="37.3" r=".3"/>
<circle cx="21.3" cy="65.7" r=".3"/>
<circle cx="14.2" cy="62.2" r=".3"/>
<circle cx="99.5" cy="135.1" r=".3"/>
<circle cx="101.3" cy="163.5" r=".3"/>
<circle cx="108.4" cy="113.7" r=".3"/>
<circle cx="97.7" cy="113.7" r=".3"/>
<circle cx="120.9" cy="135.1" r=".3"/>
<circle cx="120.9" cy="163.5" r=".3"/>
<circle cx="17.7" cy="80" r=".3"/>
<circle cx="243.5" cy="28.4" r=".3"/>
<circle cx="151.1" cy="46.2" r=".3"/>
<circle cx="58.6" cy="128" r=".3"/>
<circle cx="106.6" cy="71.1" r=".3"/>
<circle cx="35.5" cy="131.5" r=".3"/>
<circle cx="35.5" cy="140.4" r=".3"/>
</g>
<g font-size="3.3" fill="#0000a0">
<text x="5.3" y="6.6">VGA Interface</text>
<text x="5.3" y="91.9">AV Interface</text>
</g>
<g font-size="1.7" fill="#00f">
<text x="16.5" y="125.9">中</text>
<text x="16.7" y="120.6">红</text>
<text x="16.7" y="129.5">白</text>
<text x="16.5" y="134.8">右</text>
<text x="16.7" y="138.5">黄</text>
</g>
<g font-size="1.6">
<text x="21.8" y="14.1">15</text>
<text x="21.8" y="17.7">14</text>
<text x="33.3" y="14.1">5</text>
<text x="33.3" y="15.9">10</text>
<text x="33.3" y="17.7">4</text>
<text x="21.8" y="21.3">13</text>
<text x="33.3" y="19.5">9</text>
<text x="33.3" y="21.3">3</text>
<text x="33.3" y="23">8</text>
<text x="21.8" y="24.8">12</text>
<text x="21.8" y="28.4">11</text>
<text x="33.3" y="24.8">2</text>
<text x="33.3" y="26.6">7</text>
<text x="33.3" y="28.4">1</text>
<text x="33.3" y="30.1">6</text>
<text x="189.7" y="35.5">1</text>
<text x="148.9" y="40.8">1</text>
<text x="189.7" y="37.3">3</text>
<text x="189.7" y="40.8">4</text>
<text x="189.7" y="39">5</text>
<text x="148.9" y="42.6">2</text>
<text x="148.9" y="44.4">3</text>
<text x="148.9" y="46.1">4</text>
<text x="148.9" y="47.9">5</text>
<text x="189.7" y="42.6">2</text>
<text x="148.9" y="49.7">6</text>
<text x="148.9" y="51.5">7</text>
<text x="148.9" y="53.3">8</text>
<text x="148.9" y="55">9</text>
<text x="27.9" y="119">4</text>
<text x="27.9" y="122.6">1</text>
<text x="27.9" y="131.5">2</text>
<text x="27.9" y="127.9">5</text>
<text x="27.9" y="136.8">6</text>
<text x="27.9" y="140.4">3</text>
</g>
<g font-size="1.6" fill="#004080">
<text x="145.7" y="41.7">1</text>
<text x="145.7" y="43.4">2</text>
<text x="145.7" y="45.2">3</text>
<text x="145.7" y="47">4</text>
<text x="145.7" y="48.8">5</text>
<text x="145.7" y="50.5">6</text>
<text x="145.7" y="52.3">7</text>
<text x="145.7" y="54.1">8</text>
<text x="145.7" y="55.9">9</text>
<text x="181.3" y="55.9">1</text>
<text x="181.3" y="57.7">2</text>
<text x="181.3" y="59.4">3</text>
<text x="24.8" y="119.9">4</text>
<text x="24.8" y="123.4">1</text>
<text x="49.7" y="125.2">4</text>
<text x="49.7" y="123.4">5</text>
<text x="24.8" y="128.8">5</text>
<text x="49.7" y="130.6">1</text>
<text x="49.7" y="128.8">2</text>
<text x="49.7" y="127">3</text>
<text x="24.8" y="132.3">2</text>
<text x="24.8" y="137.7">6</text>
<text x="24.8" y="141.2">3</text>
</g>
<g font-size="1.5" fill="#000080">
<text x="35.6" y="8.6">CN9</text>
<text x="35.6" y="10.3">VGA</text>
<text x="42.7" y="17.4">R100</text>
<text x="51.6" y="17.4">NC/402/5%</text>
<text x="224" y="13.9">10K/402/5%</text>
<text x="225.8" y="12.1">R113</text>
<text x="94.2" y="21">R101</text>
<text x="103.1" y="21">33R/402/5%</text>
<text x="217.9" y="22.1">D22</text>
<text x="218.4" y="23.7">NC</text>
<text x="235.8" y="22.8">R114</text>
<text x="94.2" y="28.1">R105</text>
<text x="94.2" y="24.6">R103</text>
<text x="94.2" y="26.3">R102</text>
<text x="103.1" y="28.1">33R/402/5%</text>
<text x="103.1" y="24.6">33R/402/5%</text>
<text x="103.1" y="26.3">33R/402/5%</text>
<text x="183.1" y="28.1">CN10</text>
<text x="183.1" y="29.9">CKX-3.5-11_Black</text>
<text x="232.3" y="24.6">12K/402/5%</text>
<text x="48" y="35.2">D15</text>
<text x="67.6" y="35.2">D17</text>
<text x="144" y="35.2">CN11</text>
<text x="223.5" y="35.6">10K/402/5%</text>
<text x="226.3" y="33.4">R115</text>
<text x="48" y="37">NC</text>
<text x="67.6" y="37">NC</text>
<text x="77.9" y="39.5" transform="rotate(-90 77.9 39.5)">R106</text>
<text x="79.7" y="41.1" transform="rotate(-90 79.7 41.1)">75R/402/1%</text>
<text x="90.7" y="37">R107</text>
<text x="90.7" y="38.8">75R/402/1%</text>
<text x="144" y="37">NC/CON9-DIP/2.0MM</text>
<text x="26.8" y="47.7">R108</text>
<text x="56.9" y="42.3">D16</text>
<text x="56.9" y="44.1">NC</text>
<text x="69.3" y="45.9">75R/402/1%</text>
<text x="71.1" y="44.1">R104</text>
<text x="220.7" y="45">D23</text>
<text x="221.2" y="47.5">NC</text>
<text x="230.6" y="46.8">10K/402/5%</text>
<text x="234.2" y="44.6">R116</text>
<text x="24.9" y="49.4">NC/402/5%</text>
<text x="179.6" y="49.4">CN21</text>
<text x="179.6" y="51.2">NC/CON3-DIP/2.0MM</text>
<text x="80" y="58.3">R111</text>
<text x="80" y="54.8">R109</text>
<text x="88.9" y="58.3">68R/402/5%</text>
<text x="88.9" y="54.8">68R/402/5%</text>
<text x="74.7" y="64.3">R112</text>
<text x="74.5" y="66.7">10K/402/5%</text>
<text x="101.4" y="70.8">D18</text>
<text x="110.2" y="70.8">D19</text>
<text x="7.1" y="72.6">D20</text>
<text x="7.1" y="74.3">NC</text>
<text x="24.9" y="72.6">D21</text>
<text x="24.9" y="74.3">NC</text>
<text x="62.2" y="76.1">10K/402/5%</text>
<text x="64" y="74.3">R110</text>
<text x="101.4" y="72.6">27pF/402/NPO</text>
<text x="110.2" y="72.6">27pF/402/NPO</text>
<text x="44.5" y="113.5">CN12</text>
<text x="113.8" y="113.5">R151</text>
<text x="122.7" y="113.5">33R/402/5%</text>
<text x="44.5" y="117">NC/CON5-DIP/2.0MM</text>
<text x="92.5" y="118.8">D32</text>
<text x="112" y="118.8">R152</text>
<text x="92.5" y="120.6">NC</text>
<text x="112" y="120.6">75R/402/1%</text>
<text x="110.2" y="131.2">R154</text>
<text x="110.2" y="133">10K/402/5%</text>
<text x="18" y="143.7">CN18</text>
<text x="94.2" y="140.1">D33</text>
<text x="94.2" y="141.9">NC</text>
<text x="122.7" y="140.1">R153</text>
<text x="123.2" y="142.1">12K/402/5%</text>
<text x="17.8" y="145.5">AV1_in</text>
<text x="104.9" y="163.2">R157</text>
<text x="115.6" y="163.2">10K/402/5%</text>
<text x="122.5" y="166.5">R159</text>
<text x="94.2" y="170.3">D35</text>
<text x="94.2" y="173.9">NC</text>
<text x="122.4" y="168.2">12K/402/5%</text>
</g>
<g font-size="1.5">
<text x="35.6" y="12.1">VGA</text>
<text x="215.7" y="19.2" transform="rotate(-90 215.7 19.2)">2</text>
<text x="215.7" y="26.2" transform="rotate(-90 215.7 26.2)">1</text>
<text x="26.6" y="35" transform="rotate(-90 26.6 35)">16</text>
<text x="30.1" y="35" transform="rotate(-90 30.1 35)">17</text>
<text x="55" y="32.5" transform="rotate(-90 55 32.5)">2</text>
<text x="60.4" y="32.5" transform="rotate(-90 60.4 32.5)">2</text>
<text x="65.7" y="32.5" transform="rotate(-90 65.7 32.5)">2</text>
<text x="183.1" y="31.7">PHONE/3.5</text>
<text x="55" y="39.5" transform="rotate(-90 55 39.5)">1</text>
<text x="60.4" y="39.5" transform="rotate(-90 60.4 39.5)">1</text>
<text x="65.7" y="39.5" transform="rotate(-90 65.7 39.5)">1</text>
<text x="144" y="38.8">CON9/2.0</text>
<text x="218.6" y="42.1" transform="rotate(-90 218.6 42.1)">2</text>
<text x="218.6" y="49" transform="rotate(-90 218.6 49)">1</text>
<text x="104.8" y="61" transform="rotate(-90 104.8 61)">2</text>
<text x="110.2" y="61" transform="rotate(-90 110.2 61)">2</text>
<text x="14.1" y="69.9" transform="rotate(-90 14.1 69.9)">2</text>
<text x="21.3" y="69.9" transform="rotate(-90 21.3 69.9)">2</text>
<text x="104.8" y="67.9" transform="rotate(-90 104.8 67.9)">1</text>
<text x="110.2" y="67.9" transform="rotate(-90 110.2 67.9)">1</text>
<text x="14.1" y="76.8" transform="rotate(-90 14.1 76.8)">1</text>
<text x="21.3" y="76.8" transform="rotate(-90 21.3 76.8)">1</text>
<text x="44.5" y="115.2">AV1_IN</text>
<text x="97.7" y="116.1" transform="rotate(-90 97.7 116.1)">2</text>
<text x="97.7" y="123" transform="rotate(-90 97.7 123)">1</text>
<text x="99.5" y="137.4" transform="rotate(-90 99.5 137.4)">2</text>
<text x="99.5" y="144.4" transform="rotate(-90 99.5 144.4)">1</text>
<text x="101.3" y="165.9" transform="rotate(-90 101.3 165.9)">2</text>
<text x="101.3" y="172.8" transform="rotate(-90 101.3 172.8)">1</text>
<text x="211.8" y="189.1">Date</text>
<text x="219.2" y="189.1">Modify Number</text>
<text x="231.3" y="189.1">Modify By</text>
<text x="238.4" y="194.4">SheetName</text>
<text x="259.9" y="196.9">05.AV &amp; VGA</text>
<text x="238.4" y="199.7">Size</text>
<text x="240.6" y="202.4">A3</text>
<text x="243.8" y="199.7">Document Number</text>
<text x="259.8" y="201.1">TSUMV39V5.1-A</text>
<text x="286.4" y="199.7">Rev</text>
<text x="287.5" y="202">V5.1</text>
<text x="211.8" y="205.1">Modify Date:</text>
<text x="250.9" y="205.1">Designed By:</text>
<text x="261.6" y="205.1">jiangjun</text>
<text x="275.8" y="205.1">Sheet</text>
<text x="282.5" y="204.8">5</text>
<text x="286.4" y="205.1">of</text>
<text x="289.8" y="205.1">8</text>
</g>
<g font-size="1.5" fill="#f00">
<text x="73.2" y="17.4">UART-RX</text>
<text x="209.5" y="15.7">PC-Lin</text>
<text x="268.5" y="16.3">VGA_L</text>
<text x="277.4" y="16.3">3</text>
<text x="44.8" y="21">VGA-Bin</text>
<text x="114.1" y="21">RGB0_Pb+</text>
<text x="129.8" y="21.9">RGB0_Pb+</text>
<text x="139" y="21.9">3</text>
<text x="44.8" y="24.6">VGA-Gin</text>
<text x="44.8" y="28.1">VGA-Rin</text>
<text x="114.1" y="28.1">RGB0_Pr+</text>
<text x="114.1" y="24.6">RGB0_Y+</text>
<text x="114.1" y="26.3">RGB0_Y-SOG</text>
<text x="129.8" y="27.3">RGB0_Y-SOG</text>
<text x="129.8" y="25.5">RGB0_Y+</text>
<text x="129.8" y="29">RGB0_Pr+</text>
<text x="138.4" y="25.5">3</text>
<text x="138.7" y="29">3</text>
<text x="141.6" y="27.3">3</text>
<text x="153.3" y="40.6">VGA-Bin</text>
<text x="206.6" y="37">PC-Rin</text>
<text x="267.2" y="37.7">VGA_R</text>
<text x="276.1" y="37.7">3</text>
<text x="41.2" y="44.1">UART-TX</text>
<text x="153.3" y="44.1">VGA-Gin</text>
<text x="153.3" y="47.7">VGA-Rin</text>
<text x="153.3" y="49.4">UART-TX</text>
<text x="153.3" y="51.2">UART-RX</text>
<text x="153.3" y="53">VGA-HS</text>
<text x="23.5" y="58.3">VGA-VS</text>
<text x="32.3" y="54.8">VGA-HS</text>
<text x="112.4" y="58.3">VGA_VS</text>
<text x="112.4" y="54.8">VGA_HS</text>
<text x="124.6" y="59">VGA_VS</text>
<text x="124.8" y="55.5">VGA_HS</text>
<text x="133.4" y="55.5">3</text>
<text x="133.4" y="59">3</text>
<text x="153.3" y="54.8">VGA-VS</text>
<text x="192.4" y="54.8">PC-Rin</text>
<text x="192.4" y="58.3">PC-Lin</text>
<text x="21.7" y="61.9">VGA-SDA</text>
<text x="21.7" y="65.4">VGA-SCL</text>
<text x="34.1" y="61.9">UART-TX</text>
<text x="34.1" y="65.4">UART-RX</text>
<text x="48" y="62.6">UART-TX</text>
<text x="56.9" y="62.6">3</text>
<text x="48" y="66.1">UART-RX</text>
<text x="56.9" y="66.1">3</text>
<text x="91" y="113.5">AV1_V</text>
<text x="147.9" y="113.5">CVBS_in</text>
<text x="35.4" y="118.8">AV1_R</text>
<text x="157.7" y="114.4">CVBS_in</text>
<text x="165.4" y="114.4">3</text>
<text x="60.8" y="122.3">AV1_V</text>
<text x="60.8" y="125.9">AV1_L</text>
<text x="35.7" y="127.7">AV1_L</text>
<text x="60.8" y="129.5">AV1_R</text>
<text x="35.6" y="136.6">AV1_V</text>
<text x="91" y="134.8">AV1_L</text>
<text x="146.1" y="134.8">AV1_Lin</text>
<text x="156.5" y="135.5">AV1_Lin</text>
<text x="165.4" y="135.5">3</text>
<text x="94.6" y="163.2">AV1_R</text>
<text x="149.7" y="163.2">AV1_Rin</text>
<text x="160" y="163.9">AV1_Rin</text>
<text x="168.9" y="163.9">3</text>
</g>
<text font-size="1.5" fill="#008000" x="44.5" y="118.8">CON5/2.0</text>
<g font-size="1.3">
<text x="30.7" y="1.4">5</text>
<text x="88.7" y="1.4">4</text>
<text x="146.8" y="1.4">3</text>
<text x="204.9" y="1.4">2</text>
<text x="263" y="1.4">1</text>
<text x=".5" y="28.4">D</text>
<text x="292.6" y="28.4">D</text>
<text x=".5" y="79.5">C</text>
<text x="292.6" y="79.5">C</text>
<text x=".5" y="130.6">B</text>
<text x="292.6" y="130.6">B</text>
<text x=".5" y="181.6">A</text>
<text x="292.6" y="181.6">A</text>
<text x="30.7" y="207.5">5</text>
<text x="88.7" y="207.5">4</text>
<text x="146.8" y="207.5">3</text>
<text x="204.9" y="207.5">2</text>
<text x="263" y="207.5">1</text>
</g>
</svg>
